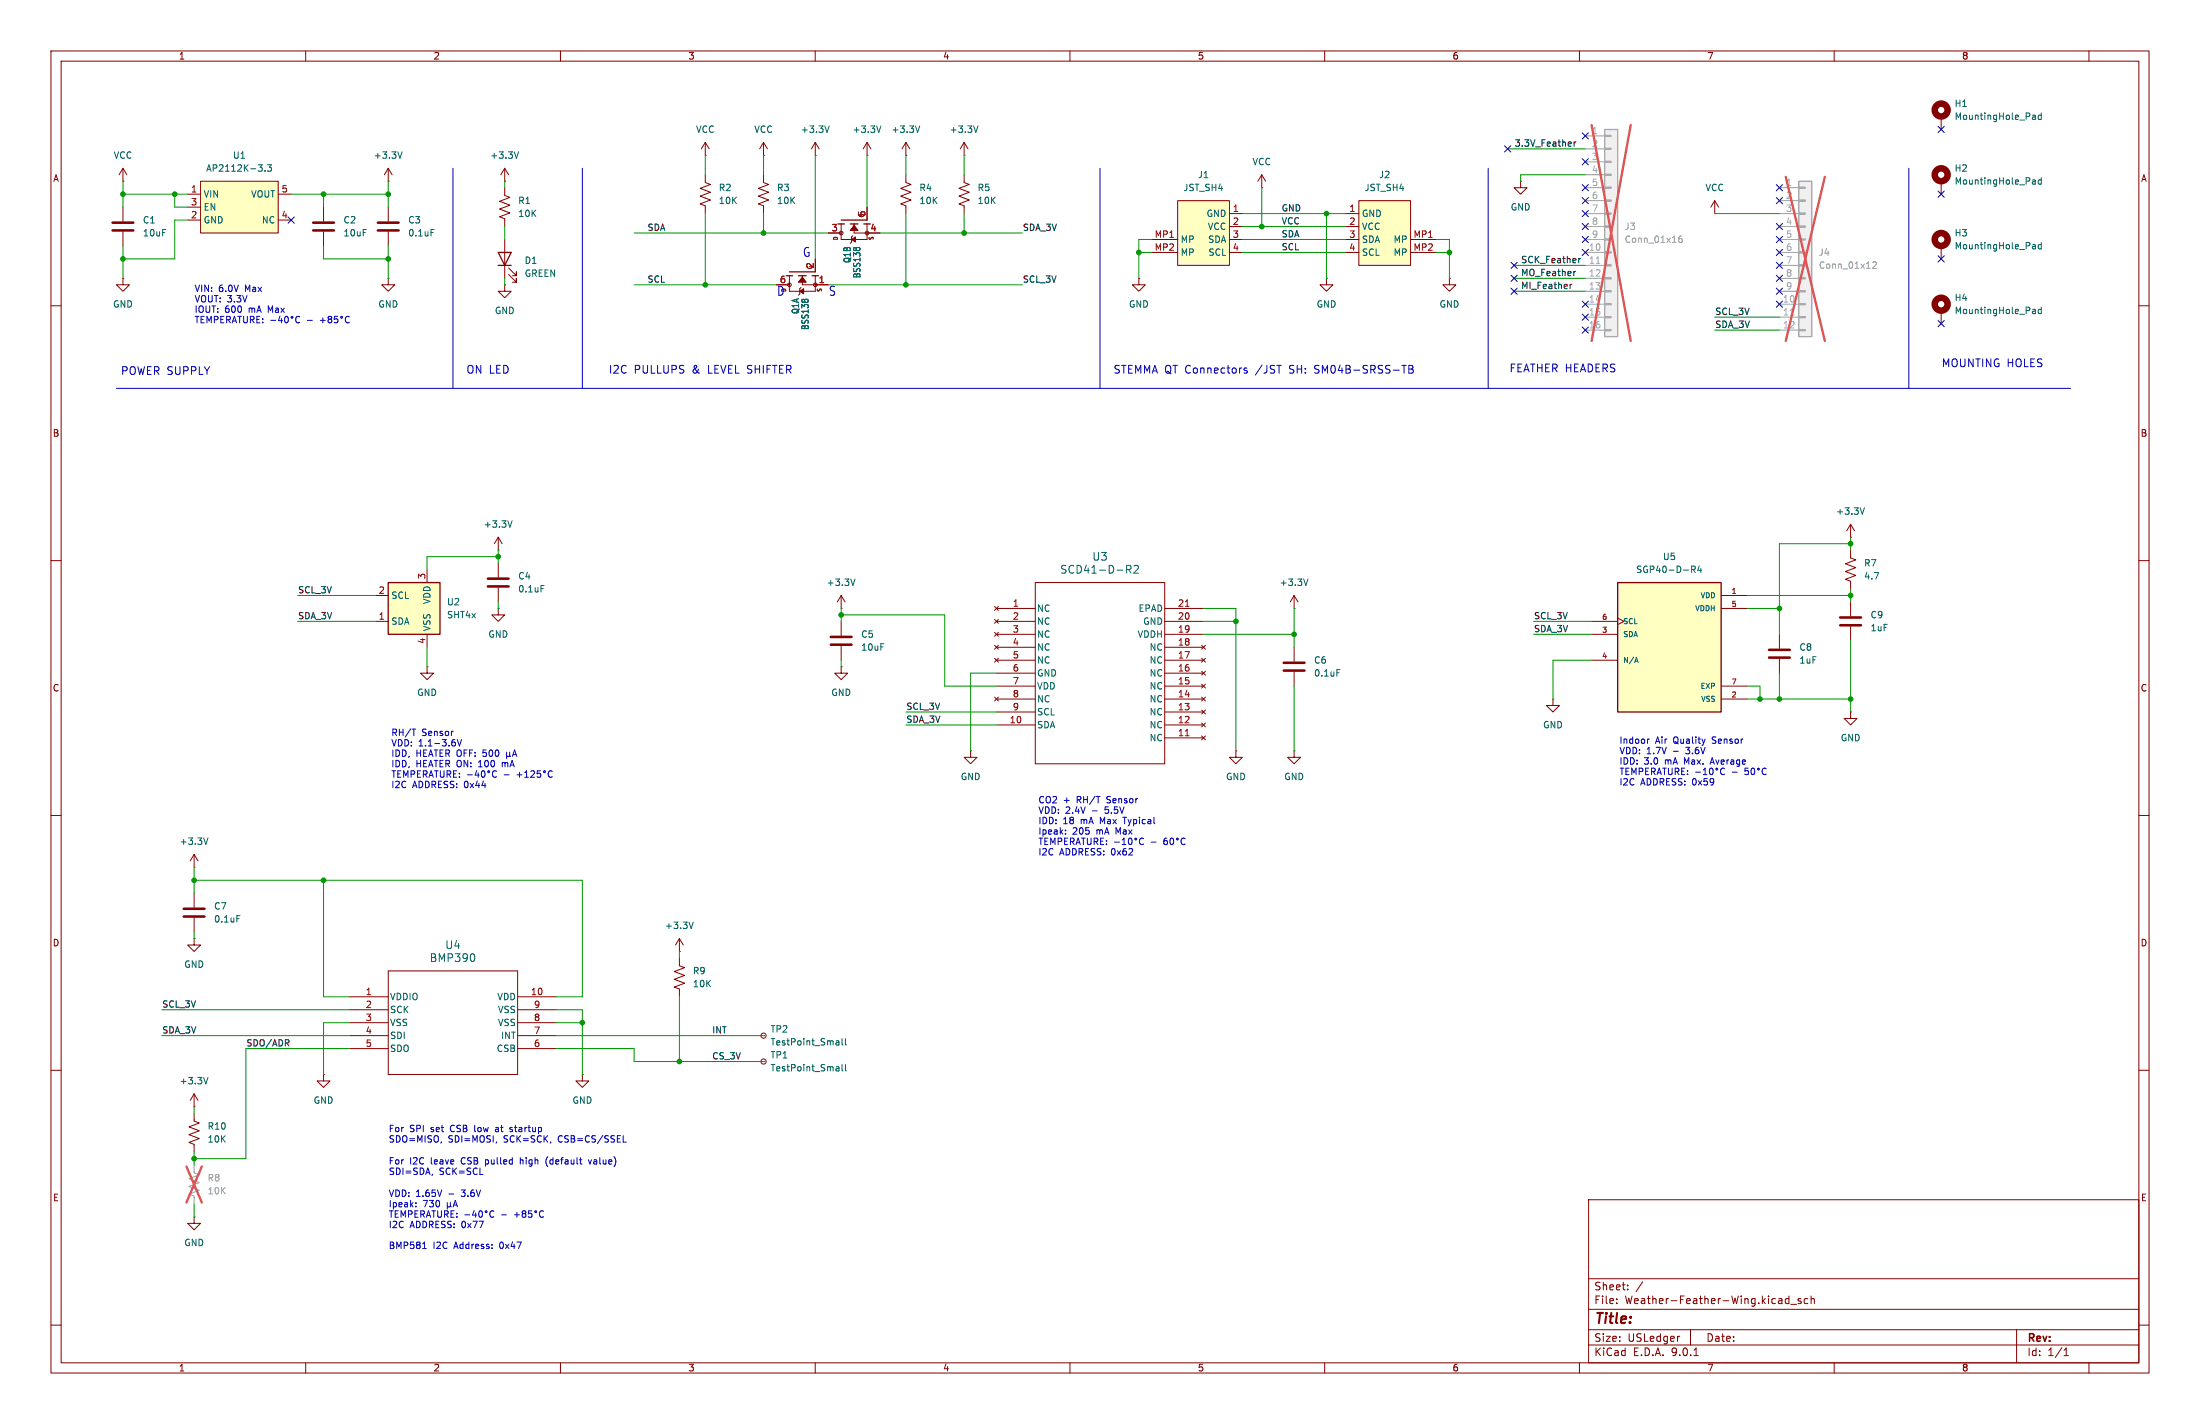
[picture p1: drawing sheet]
<svg xmlns="http://www.w3.org/2000/svg" width="432mm" height="279mm" viewBox="0 0 432 279" stroke-linecap="round" stroke-linejoin="round" font-family="sans-serif">
<g fill="none" stroke="#840000" stroke-width=".2">
<path d="M10 10h411.8v259.4h-411.8zM12 12h407.8v255.4h-407.8zM60 10v2M110 10v2M160 10v2M210 10v2M260 10v2M310 10v2M360 10v2M410 10v2M149.9 30.5h.1M149.9 27.9l-.8 1.3"/>
<path d="M149.9 27.9l.7 1.3M149.9 27.9v2.6M76.2 40.6v2.8M76.2 45.5v2.8M10 60h2M419.8 60h2M10 110h2M419.8 110h2M10 160h2M419.8 160h2M10 210h2M419.8 210h2"/>
<path d="M311.8 235.4h108v32h-108zM10 260h2M311.8 256.9h108M311.8 250.9h108M317.3 255.6v.2M317.3 254.9v.1M319.5 252.9v.2M319.5 252.2v.1M322.4 251.5l-1.3 1.9M350.5 255.7h.6M350.5 254.9h.6M351.1 254.3v1.5"/>
<path d="M351.5 255.9h1.1M353.5 254.9l-.4-.1-.2 .2 .1 .2 .5 .2v.3h-.6M354.8 254.9l-.4-.1-.3 .3 .2 .6h.5M355.5 254.9l.2-.1 .3 .1 .1 .9M355.5 254.3v1.5M419.8 260h2M60 267.4v2M110 267.4v2M160 267.4v2M210 267.4v2M260 267.4v2M310 267.4v2"/>
<path d="M311.8 263.9h108M311.8 260.9h108M329.5 262.2h.2M331.8 260.9v3M332.5 266h.8M360 267.4v2M395.8 260.9v6.5M405.1 266h.9M405.1 264.9l.4-.4v1.5M410 267.4v2"/>
</g>
<path d="M74.2 43.7h4M74.2 45.2h4" fill="none" stroke="#840000" stroke-width=".51"/>
<path d="M84.6 45h.6" fill="none" stroke="#006464" stroke-width=".2"/>
<path d="M39.4 35.6h15.2v10.1h-15.2z" fill="#ffffc2"/>
<g fill="none" stroke="#840000" stroke-width=".2">
<path d="M36.8 38.1h2.6M39.4 35.6h15.2v10.1h-15.2zM54.6 38.1h2.5M76.2 35.6h.1M76.2 33v2.6M76.2 33l-.8 1.3M76.2 33l.8 1.3M177.8 34.3v1.5l1 .4-2 .8 2 .7-2 .8 2 .7-2 .8 1 .4v1.5M189.2 34.3v1.5l1 .4-2 .8 2 .7-2 .8 2 .7-2 .8 1 .4v1.5M36.8 40.6h2.6M36.8 43.2h2.6M54.6 43.2h2.5"/>
<path d="M223.5 54.6v1.3h1.3l-1.3 1.3-1.3-1.3h1.3M223.5 54.6h.1M254 119.4h.1M254 116.8l-.8 1.3M254 116.8l.8 1.3M254 116.8v2.6M363.2 105.4h.1M363.2 102.9v2.5M363.2 118.1v2.8M363.2 102.9l-.7 1.2M363.2 102.9l.8 1.2M83.8 130.8v1.3h1.3l-1.3 1.3-1.3-1.3h1.3"/>
<path d="M83.8 130.8h.1M254 127v2.8M254 131.8v2.8M304.8 137.2v1.2h1.3l-1.3 1.3-1.3-1.3h1.3M304.8 137.2h.1M349.2 124.5v2.8M349.2 129.3v2.8M363.2 139.7v1.3h1.3l-1.3 1.2-1.3-1.2h1.3M363.2 139.7h.1M363.2 122.9v2.8M242.6 147.3v1.3h1.2l-1.2 1.3-1.3-1.3h1.3M242.6 147.3h.1"/>
<path d="M254 147.3v1.3h1.3l-1.3 1.3-1.3-1.3h1.3M254 147.3h.1M38.1 170.2h.1M38.1 167.6l-.8 1.3M38.1 167.6l.8 1.3M38.1 167.6v2.6M68.6 195.6h7.6M68.6 198.1h7.6M76.2 190.5h25.4v20.3h-25.4zM101.6 195.6h7.6M101.6 198.1h7.6M133.3 186.7h.1"/>
<path d="M133.3 188v1.5l1.1 .4-2.1 .7 2.1 .8-2.1 .8 2.1 .7-2.1 .8 1 .4v1.5M133.3 184.2l-.7 1.2M133.3 184.2l.8 1.2M133.3 184.2v2.5M38.1 217.2h.1M38.1 214.6v2.6M38.1 214.6l-.8 1.3M38.1 214.6l.8 1.3M63.5 210.8v1.3h1.3l-1.3 1.3-1.3-1.3h1.3M63.5 210.8h.1M68.6 200.7h7.6M68.6 203.2h7.6"/>
<path d="M68.6 205.7h7.6M101.6 200.7h7.6M101.6 203.2h7.6M101.6 205.7h7.6M114.3 210.8v1.3h1.3l-1.3 1.3-1.3-1.3h1.3M114.3 210.8h.1M149.9 208.3h.1M149.9 203.2h.1"/>
<circle cx="149.9" cy="208.3" r=".51"/>
<circle cx="149.9" cy="203.2" r=".51"/>
</g>
<g fill="none" stroke="#006464" stroke-width=".2">
<path d="M50.7 32.3h.8l-.5 .5M51.4 32.9v.6M52 33.5v.1M52.5 32.3h.8l-.4 .5 .3 .1v.6l-.2 .1-.5-.1M78.9 29.8l-.4 1.3M365.9 99.6l-.4 1.3M256.7 113.6l-.4 1.3M262.4 131.4h.6M40.8 164.4l-.4 1.3M93 187.3l.2 .4-.2 .8M136.1 180.9l-.5 1.3M40.8 211.4l-.4 1.3"/>
<path d="M164.5 204.2l.2 .2v.6M164.5 209.3l.2 .2v.6M164.7 210.1h-.5M164.7 209.6h-.5M164.7 205h-.5M164.7 204.5l-.5 .1M165.3 208.9v1l.2 .2M165.3 203.8v1.1l.2 .1M165.9 208.9v1l.2 .2M165.9 203.8v1.1l.2 .1"/>
</g>
<path d="M252 130h4M252 131.6h4M347.2 127.5h4.1M347.2 129h4.1M361.2 121.2h4.1M361.2 122.7h4.1" fill="none" stroke="#840000" stroke-width=".51"/>
<path d="M76.2 114.3h10.2v10.2h-10.2z" fill="#ffffc2"/>
<path d="M76.2 114.3h10.2v10.2h-10.2z" fill="none" stroke="#840000" stroke-width=".25"/>
<path d="M177.8 30.5h.1M177.8 27.9l-.8 1.3M177.8 27.9l.8 1.3M177.8 27.9v2.6M73.7 116.8h2.5M83.8 111.8v2.5M363.2 108v1.5l1 .4-2 .7 2 .8-2 .7 2 .8-2 .8 1 .3v1.6M73.7 121.9h2.5M83.8 124.5v2.5M165.1 130.8v1.3h1.3l-1.3 1.3-1.3-1.3h1.3M165.1 130.8h.1M38.1 218.4v1.6l1 .3-2 .8 2 .8-2 .7 2 .8-2 .8 1 .3v1.6" fill="none" stroke="#840000" stroke-width=".2"/>
<path d="M180.5 24.7l-.4 1.3" fill="none" stroke="#006464" stroke-width=".2"/>
<path d="M315 25.4h2.5v40.6h-2.5z" fill="#f0f0f0"/>
<path d="M315 25.4h2.5v40.6h-2.5z" fill="none" stroke="#a1a1a1" stroke-width=".25"/>
<g fill="none" stroke="#a1a1a1" stroke-width=".2">
<path d="M311.1 26.7h3.9M311.1 29.2h3.9M311.1 31.8h3.9M311.1 34.3h3.9M311.1 36.8h3.9M311.1 39.4h3.9M315 26.5h1.2v.3h-1.2zM315 29.1h1.2v.2h-1.2zM315 31.6h1.2v.3h-1.2zM315 34.2h1.2v.2h-1.2zM315 36.7h1.2v.3h-1.2zM315 39.2h1.2v.3h-1.2z"/>
<path d="M311.1 41.9h3.9M311.1 44.5h3.9M311.1 47h3.9M311.1 49.5h3.9M311.1 52.1h3.9M311.1 54.6h3.9M311.1 57.2h3.9M311.1 59.7h3.9M315 41.8h1.2v.2h-1.2zM315 44.3h1.2v.3h-1.2zM315 46.9h1.2v.2h-1.2zM315 49.4h1.2v.3h-1.2z"/>
<path d="M315 51.9h1.2v.3h-1.2zM315 54.5h1.2v.2h-1.2zM315 57h1.2v.3h-1.2zM315 59.6h1.2v.2h-1.2zM311.1 62.2h3.9M311.1 64.8h3.9M315 62.1h1.2v.3h-1.2zM315 64.6h1.2v.3h-1.2z"/>
</g>
<path d="M313.3 51.7h.7" fill="none" stroke="#aaa" stroke-width=".2"/>
<path d="M330.1 46.3l-.4 .1-.2 .2v.7l.2 .3 .4-.2 .1-.4-.1-.2h-.4l-.2 .2" fill="none" stroke="#989898" stroke-width=".2"/>
<path d="M312.4 24.5l7.7 42.4M320.1 24.5l-7.7 42.4" fill="none" stroke="#e65255" stroke-width=".46"/>
<g fill="none" stroke="#840000" stroke-width=".2">
<path d="M24.1 35.6h.1M24.1 33v2.6M24.1 33l-.7 1.3M24.1 33l.8 1.3M99.1 35.6h.1M99.1 36.8v1.6l1 .3-2.1 .8 2.1 .8-2.1 .7 2.1 .8-2.1 .7 1.1 .4v1.6M99.1 33v2.6M99.1 33l-.8 1.3M99.1 33l.7 1.3M138.4 34.3v1.5l1 .4-2 .8 2 .7-2 .8 2 .7-2 .8 1 .4v1.5M170.2 30.5h.1M170.2 27.9v2.6"/>
<path d="M170.2 27.9l-.8 1.3M170.2 27.9l.7 1.3M189.2 30.5h.1M189.2 27.9l-.7 1.3M189.2 27.9l.8 1.3M189.2 27.9v2.6M381 22.9v2.5M381 35.6v2.5M24.1 54.6v1.3h1.3l-1.3 1.3-1.2-1.3h1.2M24.1 54.6h.1M24.1 40.6v2.8M24.1 45.5v2.8"/>
<path d="M99.1 55.9v1.3h1.2l-1.2 1.2-1.3-1.2h1.3M99.1 55.9h.1M99.1 47v7.6M99.8 53.8l1.5 1.6v-.8v.8h-.7M99.8 52.6l1.5 1.5v-.8v.8h-.7M162.6 45.7h2.5M165.1 43.9v3.1h5.1v-1.3M167.4 46.2l-.3 .3v1l-.2 .3M167.6 43.9v1.8h5.1M170.2 40.6v2.6M381 48.3v2.5M381 61v2.5"/>
<path d="M97.8 108h.1M97.8 119.4v1.3h1.3l-1.3 1.2-1.3-1.2h1.3M97.8 119.4h.1M97.8 105.4l-.8 1.3M97.8 105.4l.8 1.3M97.8 105.4v2.6M97.8 110.5v2.8M97.8 115.3v2.8M165.1 119.4h.1M165.1 116.8l-.8 1.3M165.1 116.8l.8 1.3M165.1 116.8v2.6"/>
<path d="M165.1 121.9v2.8M165.1 126.7v2.8M190.5 147.3v1.3h1.3l-1.3 1.3-1.3-1.3h1.3M190.5 147.3h.1M38.1 175.3v2.8M38.1 184.2v1.2h1.3l-1.3 1.3-1.3-1.3h1.3M38.1 184.2h.1M38.1 180.1v2.8"/>
<circle cx="165.1" cy="45.7" r=".36"/>
<circle cx="170.2" cy="45.7" r=".36"/>
</g>
<g fill="none" stroke="#006464" stroke-width=".2">
<path d="M101.8 29.8l-.4 1.3M172.9 24.7l-.4 1.3M192 24.7l-.5 1.3M399.1 22.6l.4 .2v.6M399.1 35.3l.4 .2v.6M399.5 23.4h-.4M399.5 22.9l-.4 .1M399.5 36.1h-.4M399.5 35.6l-.4 .1M400.6 22.7l-.3-.1-.3 .2 .2 .6h.4M400.6 22.2v1.2M400.6 34.9v1.2"/>
<path d="M400.6 35.4l-.3-.1-.3 .2 .2 .6h.4M167.8 48.6l.2 .1M168.1 48.7l.2-.1 .4 .1M399.1 48l.4 .2v.6M399.5 48.8h-.4M399.5 48.3l-.4 .1M400.6 47.6v1.2M400.6 48.1l-.3-.1-.3 .2 .2 .6h.4M399.1 60.7l.4 .2v.6M399.5 61.5h-.4M399.5 61l-.4 .1M400.6 60.3v1.2"/>
<path d="M400.6 60.8l-.3-.1-.3 .2 .2 .6h.4M100.5 102.2l-.4 1.2M106.2 114.9h.6M167.8 113.6l-.4 1.3M46.5 179.6h.6"/>
</g>
<path d="M22.1 43.7h4.1M22.1 45.2h4.1M95.8 113.5h4M95.8 115.1h4M163.1 125h4M163.1 126.5h4M36.1 178.3h4M36.1 179.8h4" fill="none" stroke="#840000" stroke-width=".51"/>
<path d="M97.8 49.5h2.5l-1.2 2.6zM97.8 52.1h2.5M164.5 43.9h1.2M165.1 43.2h5.1M166.9 43.9h1.5M169.5 43.9h.7" fill="none" stroke="#840000" stroke-width=".25"/>
<g fill="#840000" stroke="#840000" stroke-width=".2">
<path d="M167.6 44.2l.8 1h-1.5z"/>
<path d="M167.1 47l.8-.5v1z"/>
</g>
<g fill="none" stroke="#840000" stroke-width="1.3">
<circle cx="381" cy="34.3" r="1.27"/>
<circle cx="381" cy="21.6" r="1.27"/>
<circle cx="381" cy="59.7" r="1.27"/>
<circle cx="381" cy="47" r="1.27"/>
</g>
<path d="M317.5 114.3h20.3v25.4h-20.3z" fill="#ffffc2"/>
<path d="M154.3 54.1h1.3M154.9 53.3h5.1M156.7 54.1h1.5M159.4 54.1h1.3M317.5 114.3h20.3v25.4h-20.3z" fill="none" stroke="#840000" stroke-width=".25"/>
<g fill="none" stroke="#840000" stroke-width=".2">
<path d="M138.4 30.5h.1M138.4 27.9l-.7 1.3M138.4 27.9l.8 1.3M138.4 27.9v2.6M149.9 34.3v1.5l1 .4-2.1 .8 2.1 .7-2.1 .8 2.1 .7-2.1 .8 1.1 .4v1.5M160 30.5h.1M160 27.9v2.6M160 27.9l-.7 1.3M160 27.9l.8 1.3M298.4 35.6v1.2h1.3l-1.3 1.3-1.2-1.3h1.2M298.4 35.6h.1M63.5 40.6v2.8"/>
<path d="M63.5 45.5v2.8M76.2 54.6v1.3h1.3l-1.3 1.3-1.3-1.3h1.3M76.2 54.6h.1M152.4 55.9h2.5M154.9 54.1v3.1h5.1v-3.1M157.2 56.4l-.2 .2v1.1l-.3 .2M157.5 54.1v1.8h5.1M160 50.8v2.5M337.8 116.8h5.1M337.8 119.4h5.1M312.4 121.9h5.1M312.4 124.5h5.1"/>
<path d="M312.4 129.5h5.1M317.5 121.3l1.3 .6-1.3 .7M337.8 134.6h5.1M337.8 137.2h5.1M38.1 238.8v1.2h1.3l-1.3 1.3-1.3-1.3h1.3M38.1 238.8h.1"/>
<circle cx="154.9" cy="55.9" r=".36"/>
<circle cx="160" cy="55.9" r=".36"/>
</g>
<path d="M162.7 24.7l-.4 1.3M157.7 58.7l.1 .1M158 58.8l.2-.1 .4 .1M332 111.7h.6l.1-.5-.7-.1v1.2M332.3 111.7l.4 .6M333.5 111l-.3 .9h.8M333.8 111.5v.8M320.9 129.7h.5M321.2 129l.3 1" fill="none" stroke="#006464" stroke-width=".2"/>
<g fill="#840000" stroke="#840000" stroke-width=".2">
<path d="M157.5 54.4l.7 1h-1.5z"/>
<path d="M157 57.2l.7-.6v1.1z"/>
</g>
<path d="M61.5 43.7h4M61.5 45.2h4" fill="none" stroke="#840000" stroke-width=".51"/>
<path d="M38.1 228.6v1.5l1 .4-2 .8 2 .7-2 .8 2 .8-2 .7 1 .4v1.5" fill="none" stroke="#a1a1a1" stroke-width=".2"/>
<path d="M36.6 228.9l3 7M39.6 228.9l-3 7" fill="none" stroke="#e65255" stroke-width=".46"/>
<path d="M353.1 35.6h2.5v30.4h-2.5z" fill="#f0f0f0"/>
<path d="M353.1 35.6h2.5v30.4h-2.5z" fill="none" stroke="#a1a1a1" stroke-width=".25"/>
<g fill="none" stroke="#a1a1a1" stroke-width=".2">
<path d="M349.2 36.8h3.9M349.2 39.4h3.9M353.1 36.7h1.2v.3h-1.2zM353.1 39.2h1.2v.3h-1.2zM349.2 41.9h3.9M349.2 44.5h3.9M349.2 47h3.9M349.2 49.5h3.9M349.2 52.1h3.9M349.2 54.6h3.9M349.2 57.2h3.9M349.2 59.7h3.9"/>
<path d="M353.1 41.8h1.2v.2h-1.2zM353.1 44.3h1.2v.3h-1.2zM353.1 46.9h1.2v.2h-1.2zM353.1 49.4h1.2v.3h-1.2zM353.1 51.9h1.2v.3h-1.2zM353.1 54.5h1.2v.2h-1.2zM353.1 57h1.2v.3h-1.2zM353.1 59.6h1.2v.2h-1.2zM349.2 62.2h3.9M349.2 64.8h3.9M353.1 62.1h1.2v.3h-1.2zM353.1 64.6h1.2v.3h-1.2z"/>
</g>
<path d="M351.4 61.8h.7" fill="none" stroke="#aaa" stroke-width=".2"/>
<path d="M367.6 51.5l.4-.1 .3 .3-.8 .9h.8" fill="none" stroke="#989898" stroke-width=".2"/>
<path d="M350.5 34.7l7.7 32.2M358.2 34.7l-7.7 32.2" fill="none" stroke="#e65255" stroke-width=".46"/>
<g fill="none" stroke="#840000" stroke-width=".2">
<path d="M336.5 39.4l-.7 1.2M336.5 39.4l.8 1.2M336.5 39.4v2.5M260.3 54.6v1.3h1.3l-1.3 1.3-1.2-1.3h1.2M260.3 54.6h.1M284.5 54.6v1.3h1.2l-1.2 1.3-1.3-1.3h1.3M284.5 54.6h.1M336.5 41.9h.1M195.2 119l.8 .8M195.6 119.4h7.6M196 119l-.8 .8M203.2 114.3h25.4v35.6h-25.4z"/>
<path d="M228.6 119.4h7.6M195.2 121.5l.8 .8M195.2 124.1l.8 .7M195.2 126.6l.8 .8M195.2 129.2l.8 .7M195.2 136.8l.8 .7M195.6 121.9h7.6M195.6 124.5h7.6M195.6 127h7.6M195.6 129.5h7.6M195.6 132.1h7.6M195.6 134.6h7.6"/>
<path d="M195.6 137.2h7.6M195.6 139.7h7.6M196 121.5l-.8 .8M196 124.1l-.8 .7M196 126.6l-.8 .8M196 129.2l-.8 .7M196 136.8l-.8 .7M228.6 121.9h7.6M228.6 124.5h7.6M228.6 127h7.6M228.6 129.5h7.6M228.6 132.1h7.6"/>
<path d="M228.6 134.6h7.6M228.6 137.2h7.6M228.6 139.7h7.6M235.8 126.6l.8 .8M235.8 129.2l.8 .7M235.8 131.7l.8 .8M235.8 134.2l.8 .8M235.8 136.8l.8 .7M235.8 139.3l.8 .8M236.6 126.6l-.8 .8M236.6 129.2l-.8 .7M236.6 131.7l-.8 .8"/>
<path d="M236.6 134.2l-.8 .8M236.6 136.8l-.8 .7M236.6 139.3l-.8 .8M195.6 142.2h7.6M228.6 142.2h7.6M228.6 144.8h7.6M235.8 141.9l.8 .7M235.8 144.4l.8 .8M236.6 141.9l-.8 .7M236.6 144.4l-.8 .8"/>
</g>
<path d="M232.7 119h.7M232.7 144.4h.7" fill="none" stroke="#a90000" stroke-width=".2"/>
<path d="M221.1 111.7h.8l.1-.3-.1-.3-.2-.2h-.6v1.6M221.5 111.7l.5 .8M222.6 111.1l.6-.2 .2 .2v.3l-.9 1.1h.9" fill="none" stroke="#006464" stroke-width=".2"/>
<path d="M266.7 39.4h10.2v12.7h-10.2z" fill="#ffffc2"/>
<path d="M247.6 36.8h.1M247.6 34.3l-.7 1.3M247.6 34.3l.8 1.3M247.6 34.3v2.5M266.7 39.4h10.2v12.7h-10.2zM264.2 41.9h2.5M264.2 44.5h2.5M264.2 47h2.5M264.2 49.5h2.5M276.9 47h5M276.9 49.5h5" fill="none" stroke="#840000" stroke-width=".2"/>
<path d="M231.1 39.4h10.2v12.7h-10.2z" fill="#ffffc2"/>
<g fill="none" stroke="#840000" stroke-width=".2">
<path d="M231.1 39.4h10.2v12.7h-10.2zM152.4 55.9h2.5M160 50.8v2.5M160 55.9h2.6M162.6 45.7h2.5M170.2 40.6v2.6M170.2 45.7h2.5M226.1 47h5M226.1 49.5h5M241.3 41.9h2.5M241.3 44.5h2.5M241.3 47h2.5"/>
<path d="M241.3 49.5h2.5"/>
</g>
<path d="M309 27.9v.8M309.3 27.9l-.3 .2M308.2 55.8v.8M308.5 55.8l-.3 .2M309.3 53.3l-.3 .1M309.9 50.7v.9M310.2 50.7l-.3 .3M56.3 204.6l.4 .6M56.7 204.1v.4" fill="none" stroke="#0f0f0f" stroke-width=".2"/>
<g fill="none" stroke="#0000c2" stroke-width=".2">
<path d="M88.9 33v43.2M114.3 33v43.2M215.9 33v43.2M292.1 33v43.2M374.6 33v43.2M22.9 76.2h383.5M38.7 62.1v1.2M39.5 62.7h.4M39.5 62.1v1.2h.6M40.6 63.3v-1.2l.4 .9 .5-.9v1.2M42.1 62.1v1.2M42.8 62.3l-.1 .4h-.6"/>
<path d="M43.3 62.7h.5M43.9 62.1h-.6v1.2h.6M44.5 62.1v1.2M44.8 62.7l.4 .6M45.2 62.3l-.1 .4h-.6M45.6 63.3l.4-1.2 .4 1.2M45.7 63h.6M47 62.1v1.2M47.8 62.1v1l.3 .2h.3l.1-.2v-1M49.1 62.1v1.2M49.4 62.7l.5 .6M49.9 62.3l-.1 .4h-.7"/>
<path d="M50.4 62.7h.4M50.4 62.1v1.2h.6M51.6 63.2v.1M51.6 62.6v.1M53.1 62.9h1M55 62l-.4 .9h.8M55.3 62.5v.8M55.9 62.3v.6l.3 .4 .3-.2v-.8M58.8 62.2a.6 .6 0 0 0-.8 .4 .6 .6 0 0 0 .6 .7l.2-.1M62.9 62.9h.9M63.4 62.4v.9M64.6 62.6l-.2 .3v.3l.2 .1h.4l.1-.2v-.2l-.2-.3"/>
<path d="M64.6 62.6l-.2-.2 .2-.3h.3l.2 .2-.2 .3M64.6 62.6h.3M66.3 62.1h-.6l-.1 .6 .2-.1h.4l.1 .2v.4l-.2 .1-.5-.1M68.6 62.2a.6 .6 0 0 0-.9 .4 .6 .6 0 0 0 .6 .7l.3-.1M244.7 72.3l-.3-.1-.2 .2v.2l.5 .2v.3h-.5M275.1 71.7h.9M276.5 71.7h.5l.3 .1v.3l-.3 .3a.41 .41 0 0 1 .4 .4 .41 .41 0 0 1-.3 .4h-.6zM276.5 72.4h.5M77.3 151.2v1.3M78.1 151.8h.4M78.1 151.2v1.3h.6M79.2 152.5v-1.3l.5 .9 .4-.9v1.3"/>
<path d="M80.9 143.1h.7M81.2 151.2h-.5v1.3M81.4 151.5l-.1 .3-.6 .1M81.9 151.8h.5M81.9 151.2v1.3h.7M83.1 151.2v1.3M83.4 151.9l.4 .6M83.8 151.5l-.1 .3-.6 .1M84.2 152.5l.4-1.3 .4 1.3M84.3 152.1h.6M85.6 151.2v1.3M86.4 151.2v1.1l.3 .2 .3-.1 .1-.1v-1.1"/>
<path d="M87.8 151.2v1.3M88.1 151.9l.4 .6M88.5 151.5l-.1 .3-.6 .1M89 151.8h.4M89 151.2v1.3h.6M89.3 145.7v.6M89.8 145.1l.4 1.3 .4-1.3M90.2 152.4v.1M90.2 151.7v.1M91.7 152h1M93.6 151.2l-.3 .9h.7M93.9 151.7v.8"/>
<path d="M94.5 151.5v.5l.3 .5 .3-.2v-.8M95.7 151.4l.2 .2 .2-.2M96.8 151.4a.59 .59 0 0 0-.1 .8 .59 .59 0 0 0 .7 .2M99.4 147.6v1.2M99.4 148.2l.2 .2 .4-.2M100 147.6v.6M100 148.2l.2 .2M100.6 148.4l.4-1.3 .4 1.3M100.7 148.1h.6M101.5 152h.9M102 151.5v1M103 152.5h.7"/>
<path d="M103 151.6l.4-.4v1.3M104.2 151.4l.5-.2 .2 .4-.8 .9h.8M106.1 151.2h-.6l-.1 .6 .2-.1 .4 .1 .1 .2v.4l-.2 .1-.5-.1M108.4 151.4a.6 .6 0 0 0-.9 .4 .6 .6 0 0 0 .6 .7l.3-.1M318.3 150.7v1.3M319.1 151.3h.4M319.1 150.7v1.3h.6M320.3 152v-1.3l.4 .9 .4-.9v1.3M322.2 150.7h-.5v1.3M322.5 151l-.2 .3-.6 .1M323 151.3h.4M323 150.7v1.3h.6"/>
<path d="M323.7 145l-.3 .2M324.1 150.7v1.3M324.4 151.4l.5 .6M324.9 151l-.2 .3-.6 .1M325.2 152l.5-1.3 .4 1.3M325.4 151.6h.6M326.3 150.7h.7M326.7 150.7v1.3M327.5 150.7v1l.2 .3 .4-.1 .1-.2v-1M328.8 150.7v1.3M329.1 151.4l.4 .6M329.5 151l-.1 .3-.6 .1"/>
<path d="M330.1 151.3h.4M330.7 150.7h-.6v1.3h.6M331.2 151.9v.1M331.2 151.2v.1M332.8 151.5h1M334.3 152h.7M334.5 150.9l-.2 .2M334.7 150.7v1.3M335.6 150.8a.69 .69 0 0 0 .3 1.2l.3-.3v-.5M337.7 151.3a.51 .51 0 0 0 .1 .6 .51 .51 0 0 0 .7 0M343.1 151.3l.1 .4-.1 .2-.5 .1-.1-.1M343.9 150.8l.1-.1a.68 .68 0 0 1 .4 .7 .68 .68 0 0 1-.4 .6 .84 .84 0 0 1-.1-1.2z"/>
<path d="M346.6 150.8a.6 .6 0 0 0-.8 .5 .6 .6 0 0 0 .6 .7l.2-.1M204.3 164.4v1.3M205.1 164.4v1.3h.6M206.2 165.7v-1.3l.5 1 .4-1v1.3M207.7 164.4v1.3M208.3 165l-.6 .1M208.9 165h.5M209.1 163.5v.2M209.1 162.9v.1M209.6 164.4h-.7v1.3h.7M210.1 164.4v1.3M210.4 165.1l.4 .6"/>
<path d="M210.8 164.7l-.1 .3-.6 .1M211.2 165.7l.4-1.3 .4 1.3M211.3 165.4h.6M212.6 164.4v1.3M213.4 164.4v1.1l.3 .2h.3l.1-.2v-1.1M215.1 165.1l.4 .6M215.2 164.4h-.4v1.3M215.5 164.7l-.1 .3-.6 .1M216 164.4v1.3h.6M216 165h.4M217.2 165.6v.1M217.2 164.9v.1"/>
<path d="M218.7 165.2h1M220.3 165.7h.7M220.5 164.6l-.2 .2M220.6 164.4v1.3M221.5 164.7v.5l.3 .5 .3-.2v-.8M222.7 164.6l.2 .2 .2-.2M224.4 164.6a.6 .6 0 0 0-.8 .4 .6 .6 0 0 0 .6 .7l.2-.1M229 164.4l-.3 .1-.2 .2-.1 .8 .3 .2 .4-.1v-.4l-.1-.2-.3-.1-.3 .3M229.8 164.5l.1-.1a.68 .68 0 0 1 .5 .7 .68 .68 0 0 1-.5 .6 .84 .84 0 0 1-.1-1.2zM232.6 164.6a.6 .6 0 0 0-.8 .4 .6 .6 0 0 0 .6 .7l.2-.1M76.8 237.6v1.2M77.6 237.6v1.2h.6"/>
<path d="M78.7 238.8v-1.2l.4 .9 .5-.9v1.2M80.2 237.6v1.2M80.8 238.2h-.6M81.4 238.2h.5M81.6 236.7v.1M81.6 236v.1M82 237.6h-.6v1.2h.6M82.6 237.6v1.2M82.9 238.2l.4 .6M83.3 237.8l-.1 .4h-.6M83.7 238.8l.4-1.2 .4 1.2M83.8 238.5h.6"/>
<path d="M84.9 230.4l-.1 .2M85.1 237.6v1.2M85.9 237.6v1l.3 .2h.3l.1-.2v-1M86.6 224l-.1 .3M87.2 238.2h.7v-.5l-.7-.1v1.2M87.5 238.2l.5 .6M87.8 236v1.2M87.8 236.6l.2 .2 .4-.2M88.4 236.6l.2 .2M88.4 236v.6M88.5 238.2h.4M88.9 236.8l.5-1.3 .4 1.3"/>
<path d="M89.1 236.4h.6M89.1 237.6h-.6v1.2h.6M89.7 238.7v.1M89.7 238.1v.1M91.2 238.4h1M93.1 237.5l-.4 .9h.8M93.4 238v.8M94.1 237.6h.2a.68 .68 0 0 1 .4 .6 .68 .68 0 0 1-.4 .6 .84 .84 0 0 1-.2-1.2zM96.9 237.7a.6 .6 0 0 0-.8 .4 .6 .6 0 0 0 .6 .7l.2-.1M97.4 221.2l-.1 .1M97.4 221.6l-.2 .2 .2 .3M97.5 224l-.1 .2"/>
<path d="M100.1 222l.3 .1M100.4 221.2l-.3 .2v.2h.3M101 238.4h.9M101.5 237.9v.9M102.1 227.1v1.3M102.3 227.6l-.2 .1M102.7 238.1l-.2 .3v.3l.2 .1h.4l.1-.2v-.2l-.2-.3M102.7 238.1l-.2-.2 .2-.3h.3l.2 .2-.2 .3M102.7 238.1h.3M104.4 237.6h-.6l-.1 .6 .2-.1h.4l.1 .2v.4l-.2 .1-.5-.1M106.7 237.7a.6 .6 0 0 0-.9 .4 .6 .6 0 0 0 .6 .7l.3-.1M107.5 227a1.46 1.46 0 0 0 0 1.9"/>
<path d="M115.5 227.6l.3 .8 .3-.8M122.3 224.1h.6M83 245h.7M83.2 243.9l.1-.2v1.3"/>
<circle cx="57.3" cy="62.3" r=".18"/>
<circle cx="67" cy="62.2" r=".18"/>
<circle cx="106.9" cy="151.4" r=".18"/>
<circle cx="345.1" cy="150.9" r=".18"/>
<circle cx="231.1" cy="164.6" r=".18"/>
<circle cx="95.4" cy="237.7" r=".18"/>
<circle cx="105.1" cy="237.7" r=".18"/>
</g>
<g fill="none" stroke="#009600" stroke-width=".2">
<path d="M24.1 38.1h12.7M24.1 35.6v5M34.3 38.1v2.5h2.5M57.1 38.1h19.1M63.5 38.1v2.5M76.2 35.6v5M99.1 35.6v1.2M138.4 30.5v3.8M149.9 30.5v3.8M160 30.5v20.3M170.2 30.5v10.1M177.8 30.5v3.8"/>
<path d="M189.2 30.5v3.8M247.6 36.8v7.7M295.9 29.2h15.2M311.1 34.3h-12.7v1.3M24.1 48.3v6.3M36.8 43.2h-2.5v7.6h-10.2M63.5 48.3v2.5h12.7M76.2 48.3v6.3M99.1 44.5v2.5M99.1 54.6v1.3M124.5 45.7h38.1M124.5 55.9h27.9"/>
<path d="M138.4 41.9v14M149.9 41.9v3.8M162.6 55.9h38.1M172.7 45.7h28M177.8 41.9v14M189.2 41.9v3.8M223.5 49.5h2.6M226.1 47h-2.6v7.6M243.8 47h20.4M243.8 41.9h20.4M243.8 49.5h20.4M243.8 44.5h20.4"/>
<path d="M260.3 41.9v12.7M281.9 47h2.6v7.6M281.9 49.5h2.6M297.2 57.2h13.9M297.2 54.6h13.9M297.2 52.1h13.9M336.5 41.9h12.7M336.5 64.8h12.7M336.5 62.2h12.7M58.4 116.8h15.3M97.8 109.2h-14v2.6M97.8 108v2.5"/>
<path d="M97.8 118.1v1.3M165.1 119.4v2.5M236.2 119.4h6.4v27.9M254 119.4v7.6M342.9 116.8h20.3M342.9 119.4h6.3M363.2 105.4v2.6M363.2 115.6v2.5M363.2 106.7h-14v17.8M58.4 121.9h15.3M83.8 127v3.8M165.1 129.5v1.3"/>
<path d="M165.1 120.7h20.3v13.9h10.2M177.8 139.7h17.8M195.6 132.1h-5.1v15.2M236.2 121.9h6.4M236.2 124.5h17.8M254 134.6v12.7M301 121.9h11.4M301 124.5h11.4M312.4 129.5h-7.6v7.7M342.9 134.6h2.5v2.6M342.9 137.2h20.3M349.2 132.1v5.1"/>
<path d="M363.2 125.7v14M177.8 142.2h17.8M38.1 170.2v5.1M38.1 172.7h76.2v22.9h-5.1M63.5 172.7v22.9h5.1M31.7 198.1h36.9M38.1 182.9v1.3M109.2 198.1h5.1v12.7M133.3 186.7v1.3M133.3 195.6v12.7M31.7 203.2h36.9M38.1 217.2v1.2"/>
<path d="M68.6 205.7h-20.3v21.6h-10.2M68.6 200.7h-5.1v10.1M109.2 205.7h15.3v2.6h25.4M109.2 200.7h5.1M109.2 203.2h40.7M38.1 226.1v2.5M38.1 236.2v2.6"/>
</g>
<g fill="none" stroke="#000084" stroke-width=".2">
<path d="M295.3 28.6l1.2 1.2M296.5 28.6l-1.2 1.2M310.5 36.2l1.3 1.2M310.5 31.1l1.3 1.3M310.5 26.1l1.3 1.2M310.5 38.8l1.3 1.2M311.8 36.2l-1.3 1.2M311.8 31.1l-1.3 1.3M311.8 26.1l-1.3 1.2M311.8 38.8l-1.3 1.2M348.6 38.8l1.3 1.2M348.6 36.2l1.3 1.2"/>
<path d="M349.9 38.8l-1.3 1.2M349.9 36.2l-1.3 1.2M380.4 24.8l1.2 1.2M380.4 37.5l1.2 1.2M381.6 24.8l-1.2 1.2M381.6 37.5l-1.2 1.2M56.5 42.6l1.3 1.2M57.8 42.6l-1.3 1.2M296.6 56.5l1.2 1.3M296.6 54l1.2 1.2M296.6 51.5l1.2 1.2M297.8 56.5l-1.2 1.3"/>
<path d="M297.8 54l-1.2 1.2M297.8 51.5l-1.2 1.2M310.5 43.8l1.3 1.3M310.5 59.1l1.3 1.2M310.5 48.9l1.3 1.2M310.5 46.4l1.3 1.2M310.5 41.3l1.3 1.2M311.8 43.8l-1.3 1.3M311.8 59.1l-1.3 1.2M311.8 48.9l-1.3 1.2M311.8 46.4l-1.3 1.2M311.8 41.3l-1.3 1.2"/>
<path d="M348.6 43.8l1.3 1.3M348.6 46.4l1.3 1.2M348.6 51.5l1.3 1.2M348.6 54l1.3 1.2M348.6 48.9l1.3 1.2M348.6 56.5l1.3 1.3M348.6 59.1l1.3 1.2M349.9 43.8l-1.3 1.3M349.9 46.4l-1.3 1.2M349.9 51.5l-1.3 1.2M349.9 54l-1.3 1.2M349.9 48.9l-1.3 1.2"/>
<path d="M349.9 56.5l-1.3 1.3M349.9 59.1l-1.3 1.2M380.4 50.2l1.2 1.2M381.6 50.2l-1.2 1.2M310.5 61.6l1.3 1.2M310.5 64.2l1.3 1.2M311.8 61.6l-1.3 1.2M311.8 64.2l-1.3 1.2M380.4 62.9l1.2 1.2M381.6 62.9l-1.2 1.2"/>
</g>
<path d="M157.7 58.7l.1 .1M158 58.8l.2-.1 .4 .1M167.8 48.6l.2 .1M168.1 48.7l.2-.1 .4 .1" fill="none" stroke="#006464" stroke-width=".2"/>
<g fill="#009600" stroke="#009600" stroke-width=".2">
<circle cx="114.3" cy="200.7" r=".46"/>
<circle cx="133.3" cy="208.3" r=".46"/>
<circle cx="97.8" cy="109.2" r=".46"/>
<circle cx="138.4" cy="55.9" r=".46"/>
<circle cx="149.9" cy="45.7" r=".46"/>
<circle cx="24.1" cy="50.8" r=".46"/>
<circle cx="63.5" cy="38.1" r=".46"/>
<circle cx="76.2" cy="50.8" r=".46"/>
<circle cx="34.3" cy="38.1" r=".46"/>
<circle cx="76.2" cy="38.1" r=".46"/>
<circle cx="24.1" cy="38.1" r=".46"/>
<circle cx="223.5" cy="49.5" r=".46"/>
<circle cx="177.8" cy="55.9" r=".46"/>
<circle cx="189.2" cy="45.7" r=".46"/>
<circle cx="63.5" cy="172.7" r=".46"/>
<circle cx="38.1" cy="172.7" r=".46"/>
<circle cx="38.1" cy="227.3" r=".46"/>
<circle cx="165.1" cy="120.7" r=".46"/>
<circle cx="242.6" cy="121.9" r=".46"/>
<circle cx="260.3" cy="41.9" r=".46"/>
<circle cx="284.5" cy="49.5" r=".46"/>
<circle cx="247.6" cy="44.5" r=".46"/>
<circle cx="345.4" cy="137.2" r=".46"/>
<circle cx="349.2" cy="137.2" r=".46"/>
<circle cx="363.2" cy="137.2" r=".46"/>
<circle cx="349.2" cy="119.4" r=".46"/>
<circle cx="254" cy="124.5" r=".46"/>
<circle cx="363.2" cy="106.7" r=".46"/>
<circle cx="363.2" cy="116.8" r=".46"/>
</g>
<text font-size="2.8" fill="#840000" x="312.8" y="260.3">Title:</text>
<g font-size="2.5" fill="#0000c2">
<text x="157.5" y="50.6">G</text>
<text x="152.4" y="58.2">D</text>
<text x="162.6" y="58.2">S</text>
</g>
<g font-size="2.1" fill="#0000c2">
<text x="23.6" y="73.7">POWER SUPPLY</text>
<text x="91.4" y="73.4">ON LED</text>
<text x="119.4" y="73.4">I2C</text>
<text x="124.4" y="73.4">PULLUPS</text>
<text x="135.9" y="73.4">&amp;</text>
<text x="139.1" y="73.4">LEVEL SHIFTER</text>
<text x="218.4" y="73.4">STEMMA QT Connectors</text>
<text x="246.6" y="73.4">/JST</text>
<text x="253.3" y="73.4">SH:</text>
<text x="258.4" y="73.4">SM04B-SRSS-TB</text>
<text x="296.2" y="73.2">FEATHER HEADERS</text>
<text x="381" y="72.1">MOUNTING HOLES</text>
</g>
<g font-size="2.1" fill="#006464">
<text x="208" y="112.8">SCD41-D-R2</text>
<text x="214.3" y="110.2">U3</text>
<text x="84.3" y="189">BMP390</text>
<text x="87.3" y="186.4">U4</text>
</g>
<g font-size="2.1" fill="#840000">
<text x="312.8" y="256.1">File:</text>
<text x="312.8" y="253.4">Sheet:</text>
<text x="318.9" y="256.1">Weather-Feather-Wing.kicad_sch</text>
<text x="312.8" y="263.5">Size:</text>
<text x="319.5" y="263.5">USLedger</text>
<text x="334.8" y="263.5">Date:</text>
<text x="397.8" y="263.7">Rev:</text>
<text x="312.8" y="266.3">KiCad</text>
<text x="320.5" y="266.3">E.D.A.</text>
<text x="328.1" y="266.3">9.0.1</text>
<text x="397.8" y="266.3">Id:</text>
<text x="401.9" y="266.3">1/1</text>
</g>
<g font-size="1.8" fill="#840000">
<text x="35" y="11.9">1</text>
<text x="85" y="11.9">2</text>
<text x="135" y="11.9">3</text>
<text x="185" y="11.9">4</text>
<text x="235" y="11.9">5</text>
<text x="285" y="11.9">6</text>
<text x="335" y="11.9">7</text>
<text x="385" y="11.9">8</text>
<text x="10.3" y="35.9">A</text>
<text x="420.1" y="35.9">A</text>
<text x="10.3" y="85.9">B</text>
<text x="420.1" y="85.9">B</text>
<text x="10.3" y="135.9">C</text>
<text x="420.1" y="135.9">C</text>
<text x="10.3" y="185.9">D</text>
<text x="420.1" y="185.9">D</text>
<text x="10.3" y="235.9">E</text>
<text x="420.1" y="235.9">E</text>
<text x="35" y="269.3">1</text>
<text x="85" y="269.3">2</text>
<text x="135" y="269.3">3</text>
<text x="185" y="269.3">4</text>
<text x="235" y="269.3">5</text>
<text x="285" y="269.3">6</text>
<text x="335" y="269.3">7</text>
<text x="385" y="269.3">8</text>
</g>
<g font-size="1.8" fill="#006464">
<text x="383.5" y="21.2">H1</text>
<text x="383.5" y="23.7">MountingHole_Pad</text>
<text x="136.5" y="26.3">VCC</text>
<text x="147.9" y="26.3">VCC</text>
<text x="157.1" y="26.3">+3.3V</text>
<text x="167.2" y="26.3">+3.3V</text>
<text x="174.9" y="26.3">+3.3V</text>
<text x="186.3" y="26.3">+3.3V</text>
<text x="22.2" y="31.3">VCC</text>
<text x="40.4" y="33.9">AP2112K-3.3</text>
<text x="45.6" y="31.3">U1</text>
<text x="73.3" y="31.3">+3.3V</text>
<text x="96.1" y="31.3">+3.3V</text>
<text x="235" y="35.2">J1</text>
<text x="245.7" y="32.6">VCC</text>
<text x="270.6" y="35.2">J2</text>
<text x="383.5" y="33.9">H2</text>
<text x="39.9" y="39">VIN</text>
<text x="39.9" y="41.5">EN</text>
<text x="49.2" y="39">VOUT</text>
<text x="101.6" y="40.2">R1</text>
<text x="141" y="37.7">R2</text>
<text x="141" y="40.2">10K</text>
<text x="152.4" y="37.7">R3</text>
<text x="152.4" y="40.2">10K</text>
<text x="180.3" y="37.7">R4</text>
<text x="180.3" y="40.2">10K</text>
<text x="191.8" y="37.7">R5</text>
<text x="191.8" y="40.2">10K</text>
<text x="232.2" y="37.7">JST_SH4</text>
<text x="267.7" y="37.7">JST_SH4</text>
<text x="296.4" y="41.5">GND</text>
<text x="334.6" y="37.7">VCC</text>
<text x="383.5" y="36.4">MountingHole_Pad</text>
<text x="27.9" y="44">C1</text>
<text x="27.9" y="46.6">10uF</text>
<text x="39.9" y="44">GND</text>
<text x="51.3" y="44">NC</text>
<text x="67.3" y="44">C2</text>
<text x="67.3" y="46.6">10uF</text>
<text x="80" y="44">C3</text>
<text x="80" y="46.6">0.1uF</text>
<text x="101.6" y="42.8">10K</text>
<text x="231.6" y="47.9">MP</text>
<text x="236.7" y="42.8">GND</text>
<text x="237" y="45.3">VCC</text>
<text x="237" y="47.9">SDA</text>
<text x="267.2" y="42.8">GND</text>
<text x="267.2" y="45.3">VCC</text>
<text x="267.2" y="47.9">SDA</text>
<text x="273.4" y="47.9">MP</text>
<text x="383.5" y="46.6">H3</text>
<text x="102.9" y="52">D1</text>
<text x="167.2" y="51.7" transform="rotate(-90 167.2 51.7)">Q1B</text>
<text x="231.6" y="50.4">MP</text>
<text x="237.1" y="50.4">SCL</text>
<text x="267.2" y="50.4">SCL</text>
<text x="273.4" y="50.4">MP</text>
<text x="383.5" y="49.1">MountingHole_Pad</text>
<text x="102.9" y="54.5">GREEN</text>
<text x="169.1" y="54.7" transform="rotate(-90 169.1 54.7)">BSS138</text>
<text x="383.5" y="59.3">H4</text>
<text x="22.1" y="60.6">GND</text>
<text x="74.2" y="60.6">GND</text>
<text x="97" y="61.8">GND</text>
<text x="157" y="61.7" transform="rotate(-90 157 61.7)">Q1A</text>
<text x="158.9" y="64.9" transform="rotate(-90 158.9 64.9)">BSS138</text>
<text x="221.5" y="60.6">GND</text>
<text x="258.3" y="60.6">GND</text>
<text x="282.4" y="60.6">GND</text>
<text x="383.5" y="61.8">MountingHole_Pad</text>
<text x="360.3" y="101.2">+3.3V</text>
<text x="94.8" y="103.7">+3.3V</text>
<text x="101.6" y="113.9">C4</text>
<text x="321" y="112.6">SGP40-D-R4</text>
<text x="326.3" y="110.1">U5</text>
<text x="365.8" y="111.4">R7</text>
<text x="365.8" y="113.9">4.7</text>
<text x="76.7" y="117.7">SCL</text>
<text x="84.7" y="118.6" transform="rotate(-90 84.7 118.6)">VDD</text>
<text x="87.6" y="119">U2</text>
<text x="101.6" y="116.4">0.1uF</text>
<text x="162.2" y="115.2">+3.3V</text>
<text x="251.1" y="115.2">+3.3V</text>
<text x="76.7" y="122.8">SDA</text>
<text x="84.7" y="124" transform="rotate(-90 84.7 124)">VSS</text>
<text x="87.6" y="121.5">SHT4x</text>
<text x="95.8" y="125.3">GND</text>
<text x="168.9" y="125.3">C5</text>
<text x="203.5" y="120.2">NC</text>
<text x="203.5" y="122.8">NC</text>
<text x="203.5" y="125.3">NC</text>
<text x="223.2" y="125.3">VDDH</text>
<text x="223.4" y="120.2">EPAD</text>
<text x="224.3" y="122.8">GND</text>
<text x="367" y="121.5">C9</text>
<text x="367" y="124.1">1uF</text>
<text x="168.9" y="127.9">10uF</text>
<text x="203.5" y="127.9">NC</text>
<text x="203.5" y="130.4">NC</text>
<text x="225.5" y="127.9">NC</text>
<text x="225.5" y="130.4">NC</text>
<text x="257.8" y="130.4">C6</text>
<text x="353.1" y="127.9">C8</text>
<text x="353.1" y="130.4">1uF</text>
<text x="81.8" y="136.8">GND</text>
<text x="163.1" y="136.8">GND</text>
<text x="203.5" y="132.9">GND</text>
<text x="203.5" y="135.5">VDD</text>
<text x="225.5" y="132.9">NC</text>
<text x="225.5" y="135.5">NC</text>
<text x="257.8" y="132.9">0.1uF</text>
<text x="203.5" y="138">NC</text>
<text x="203.5" y="140.6">SCL</text>
<text x="203.5" y="143.1">SDA</text>
<text x="225.5" y="138">NC</text>
<text x="225.5" y="140.6">NC</text>
<text x="225.5" y="143.1">NC</text>
<text x="302.8" y="143.1">GND</text>
<text x="225.5" y="145.6">NC</text>
<text x="361.2" y="145.6">GND</text>
<text x="188.5" y="153.3">GND</text>
<text x="240.5" y="153.3">GND</text>
<text x="252" y="153.3">GND</text>
<text x="35.2" y="166">+3.3V</text>
<text x="41.9" y="178.7">C7</text>
<text x="41.9" y="181.2">0.1uF</text>
<text x="130.4" y="182.5">+3.3V</text>
<text x="36.1" y="190.1">GND</text>
<text x="135.9" y="191.4">R9</text>
<text x="76.5" y="196.4">VDDIO</text>
<text x="97.5" y="196.4">VDD</text>
<text x="135.9" y="193.9">10K</text>
<text x="76.5" y="199">SCK</text>
<text x="76.5" y="201.5">VSS</text>
<text x="97.6" y="199">VSS</text>
<text x="97.6" y="201.5">VSS</text>
<text x="151.1" y="202.8">TP2</text>
<text x="76.5" y="204.1">SDI</text>
<text x="76.5" y="206.6">SDO</text>
<text x="97.4" y="206.6">CSB</text>
<text x="98.2" y="204.1">INT</text>
<text x="151.1" y="207.9">TP1</text>
<text x="151.1" y="205.3">TestPoint_Small</text>
<text x="35.2" y="213">+3.3V</text>
<text x="151.1" y="210.4">TestPoint_Small</text>
<text x="40.6" y="221.8">R10</text>
<text x="61.5" y="216.8">GND</text>
<text x="112.3" y="216.8">GND</text>
<text x="40.6" y="224.4">10K</text>
<text x="36.1" y="244.7">GND</text>
</g>
<g font-size="1.8" fill="#0f0f0f">
<text x="297.2" y="28.9">3.3V_Feather</text>
<text x="298.4" y="51.7">SCK_Feather</text>
<text x="298.4" y="54.3">MO_Feather</text>
<text x="298.4" y="56.8">MI_Feather</text>
<text x="336.5" y="64.4">SDA_3V</text>
<text x="336.5" y="61.9">SCL_3V</text>
</g>
<g font-size="1.8" fill="#aaa">
<text x="312.3" y="26.4">1</text>
<text x="312.3" y="29">2</text>
<text x="312.3" y="31.5">3</text>
<text x="312.3" y="34">4</text>
<text x="312.3" y="36.6">5</text>
<text x="312.3" y="39.1">6</text>
<text x="312.3" y="41.7">7</text>
<text x="350.4" y="36.6">1</text>
<text x="350.4" y="39.1">2</text>
<text x="350.4" y="41.7">3</text>
<text x="312.3" y="44.2">8</text>
<text x="312.3" y="46.7">9</text>
<text x="350.4" y="44.2">4</text>
<text x="350.4" y="46.7">5</text>
<text x="311.7" y="49.3">10</text>
<text x="311.7" y="51.8">11</text>
<text x="350.4" y="49.3">6</text>
<text x="350.4" y="51.8">7</text>
<text x="311.7" y="54.4">12</text>
<text x="311.7" y="56.9">13</text>
<text x="311.7" y="59.4">14</text>
<text x="349.8" y="59.4">10</text>
<text x="350.4" y="54.4">8</text>
<text x="350.4" y="56.9">9</text>
<text x="311.7" y="62">15</text>
<text x="311.7" y="64.5">16</text>
<text x="349.8" y="62">11</text>
<text x="349.8" y="64.5">12</text>
</g>
<g font-size="1.8" fill="#a90000">
<text x="37.4" y="37.8">1</text>
<text x="37.4" y="40.4">3</text>
<text x="55.2" y="37.8">5</text>
<text x="241.9" y="41.7">1</text>
<text x="264.7" y="41.7">1</text>
<text x="37.4" y="42.9">2</text>
<text x="55.2" y="42.9">4</text>
<text x="163.1" y="45.5">3</text>
<text x="169.9" y="42.6" transform="rotate(-90 169.9 42.6)">5</text>
<text x="170.7" y="45.5">4</text>
<text x="226.5" y="46.7">MP1</text>
<text x="241.9" y="44.2">2</text>
<text x="241.9" y="46.7">3</text>
<text x="264.7" y="44.2">2</text>
<text x="264.7" y="46.7">3</text>
<text x="277.3" y="46.7">MP1</text>
<text x="159.8" y="52.8" transform="rotate(-90 159.8 52.8)">2</text>
<text x="226.5" y="49.3">MP2</text>
<text x="241.9" y="49.3">4</text>
<text x="264.7" y="49.3">4</text>
<text x="277.3" y="49.3">MP2</text>
<text x="153" y="55.6">6</text>
<text x="160.6" y="55.6">1</text>
<text x="83.6" y="113.7" transform="rotate(-90 83.6 113.7)">3</text>
<text x="74.2" y="116.6">2</text>
<text x="198.7" y="119.1">1</text>
<text x="231.1" y="119.1">21</text>
<text x="74.2" y="121.7">1</text>
<text x="198.7" y="121.7">2</text>
<text x="198.7" y="124.2">3</text>
<text x="231.1" y="121.7">20</text>
<text x="231.1" y="124.2">19</text>
<text x="83.6" y="126.4" transform="rotate(-90 83.6 126.4)">4</text>
<text x="198.7" y="126.7">4</text>
<text x="198.7" y="129.3">5</text>
<text x="198.7" y="131.8">6</text>
<text x="231.1" y="126.7">18</text>
<text x="231.1" y="129.3">17</text>
<text x="231.1" y="131.8">16</text>
<text x="198.7" y="134.4">7</text>
<text x="198.7" y="136.9">8</text>
<text x="231.1" y="134.4">15</text>
<text x="231.1" y="136.9">14</text>
<text x="198.1" y="142">10</text>
<text x="198.7" y="139.4">9</text>
<text x="231.1" y="139.4">13</text>
<text x="231.1" y="142">12</text>
<text x="231.1" y="144.5">11</text>
<text x="71.7" y="195.3">1</text>
<text x="71.7" y="197.9">2</text>
<text x="104.1" y="195.3">10</text>
<text x="104.7" y="197.9">9</text>
<text x="71.7" y="200.4">3</text>
<text x="71.7" y="202.9">4</text>
<text x="104.7" y="200.4">8</text>
<text x="104.7" y="202.9">7</text>
<text x="71.7" y="205.5">5</text>
<text x="104.7" y="205.5">6</text>
</g>
<g font-size="1.8" fill="#989898">
<text x="318.8" y="45.3">J3</text>
<text x="318.8" y="47.9">Conn_01x16</text>
<text x="356.9" y="50.4">J4</text>
<text x="356.9" y="52.9">Conn_01x12</text>
<text x="40.6" y="232">R8</text>
<text x="40.6" y="234.5">10K</text>
</g>
<g font-size="1.8" fill="#0000c2">
<text x="38.1" y="57.6">VIN:</text>
<text x="38.1" y="59.7">VOUT: 3.3V</text>
<text x="42.9" y="57.6">6.0V</text>
<text x="48.2" y="57.6">Max</text>
<text x="38.1" y="61.7">IOUT:</text>
<text x="44.1" y="61.7">600</text>
<text x="48.9" y="61.7">mA</text>
<text x="52.9" y="61.7">Max</text>
<text x="60.3" y="63.7">-</text>
<text x="76.7" y="144.7">RH/T</text>
<text x="76.7" y="146.8">VDD: 1.1-3.6V</text>
<text x="76.7" y="148.8">IDD,</text>
<text x="81.6" y="148.8">HEATER OFF:</text>
<text x="82.8" y="144.7">Sensor</text>
<text x="95" y="148.8">500</text>
<text x="317.8" y="146.3">Indoor</text>
<text x="317.8" y="148.3">VDD: 1.7V</text>
<text x="324.9" y="146.3">Air</text>
<text x="328.4" y="148.3">-</text>
<text x="328.6" y="146.3">Quality</text>
<text x="331.2" y="148.3">3.6V</text>
<text x="336.3" y="146.3">Sensor</text>
<text x="76.7" y="150.9">IDD,</text>
<text x="76.7" y="155">I2C</text>
<text x="81" y="155">ADDRESS: 0x44</text>
<text x="81.6" y="150.9">HEATER ON:</text>
<text x="94.2" y="150.9">100</text>
<text x="98.9" y="152.9">-</text>
<text x="99" y="150.9">mA</text>
<text x="317.8" y="150.3">IDD:</text>
<text x="317.8" y="154.4">I2C</text>
<text x="322" y="154.4">ADDRESS: 0x59</text>
<text x="322.7" y="150.3">3.0</text>
<text x="326.9" y="150.3">mA</text>
<text x="330.8" y="150.3">Max.</text>
<text x="336.2" y="150.3">Average</text>
<text x="340" y="152.4">-</text>
<text x="203.7" y="157.9">CO2</text>
<text x="203.7" y="160">VDD: 2.4V</text>
<text x="208.7" y="157.9">+</text>
<text x="211.4" y="157.9">RH/T</text>
<text x="214.4" y="160">-</text>
<text x="217.1" y="160">5.5V</text>
<text x="217.5" y="157.9">Sensor</text>
<text x="203.7" y="162">IDD:</text>
<text x="203.7" y="164.1">Ipeak:</text>
<text x="208.6" y="162">18</text>
<text x="210.5" y="164.1">205</text>
<text x="212.2" y="162">mA</text>
<text x="215.3" y="164.1">mA</text>
<text x="216.2" y="162">Max</text>
<text x="219.3" y="164.1">Max</text>
<text x="221" y="162">Typical</text>
<text x="225.9" y="166.1">-</text>
<text x="203.7" y="168.2">I2C</text>
<text x="208" y="168.2">ADDRESS: 0x62</text>
<text x="76.2" y="222.5">For</text>
<text x="76.2" y="224.5">SDO=MISO,</text>
<text x="80.4" y="222.5">SPI</text>
<text x="84.6" y="222.5">set</text>
<text x="88" y="224.5">SDI=MOSI,</text>
<text x="88.7" y="222.5">CSB</text>
<text x="93.6" y="222.5">low</text>
<text x="97.9" y="222.5">at</text>
<text x="99" y="224.5">SCK=SCK,</text>
<text x="100.9" y="222.5">startup</text>
<text x="109.8" y="224.5">CSB=CS/SSEL</text>
<text x="76.2" y="228.8">For</text>
<text x="76.2" y="230.9">SDI=SDA,</text>
<text x="80.4" y="228.8">I2C</text>
<text x="84.6" y="228.8">leave</text>
<text x="86.2" y="230.9">SCK=SCL</text>
<text x="90.8" y="228.8">CSB</text>
<text x="95.7" y="228.8">pulled</text>
<text x="102.7" y="228.8">high</text>
<text x="108" y="228.8">(default</text>
<text x="116.6" y="228.8">value)</text>
<text x="76.2" y="235.2">VDD: 1.65V</text>
<text x="76.2" y="237.2">Ipeak:</text>
<text x="83" y="237.2">730</text>
<text x="88.1" y="235.2">-</text>
<text x="90.8" y="235.2">3.6V</text>
<text x="98.4" y="239.2">-</text>
<text x="76.2" y="241.3">I2C</text>
<text x="76.2" y="245.4">BMP581</text>
<text x="80.5" y="241.3">ADDRESS: 0x77</text>
<text x="85" y="245.4">I2C</text>
<text x="89.2" y="245.4">Address:</text>
<text x="98.3" y="245.4">0x47</text>
</g>
<g font-size="1.7" fill="#0f0f0f">
<text x="251.5" y="41.6">GND</text>
<text x="127" y="45.4">SDA</text>
<text x="200.7" y="45.4">SDA_3V</text>
<text x="251.5" y="44.1">VCC</text>
<text x="251.5" y="46.6">SDA</text>
<text x="251.5" y="49.2">SCL</text>
<text x="127" y="55.5">SCL</text>
<text x="200.7" y="55.5">SCL_3V</text>
<text x="58.4" y="116.5">SCL_3V</text>
<text x="58.4" y="121.6">SDA_3V</text>
<text x="301" y="121.6">SCL_3V</text>
<text x="301" y="124.1">SDA_3V</text>
<text x="177.8" y="139.4">SCL_3V</text>
<text x="177.8" y="141.9">SDA_3V</text>
<text x="31.7" y="197.8">SCL_3V</text>
<text x="31.7" y="202.9">SDA_3V</text>
<text x="139.7" y="202.9">INT</text>
<text x="48.3" y="205.4">SDO/ADR</text>
<text x="139.7" y="207.9">CS_3V</text>
</g>
<g font-size="1.4" fill="#006464">
<text x="333.6" y="117.6">VDD</text>
<text x="318.5" y="122.7">SCL</text>
<text x="318.5" y="125.2">SDA</text>
<text x="332.6" y="120.1">VDDH</text>
<text x="318.5" y="130.3">N/A</text>
<text x="333.6" y="135.4">EXP</text>
<text x="333.7" y="137.9">VSS</text>
</g>
<g font-size="1.4" fill="#a90000">
<text x="339.7" y="116.6">1</text>
<text x="339.7" y="119.1">5</text>
<text x="314.3" y="121.7">6</text>
<text x="314.3" y="124.2">3</text>
<text x="314.3" y="129.3">4</text>
<text x="339.7" y="134.4">7</text>
<text x="339.7" y="136.9">2</text>
</g>
<g font-size="1.1" fill="#840000">
<text x="164.7" y="47.3" transform="rotate(-90 164.7 47.3)">D</text>
<text x="171.6" y="47.2" transform="rotate(-90 171.6 47.2)">S</text>
<text x="161.5" y="57.4" transform="rotate(-90 161.5 57.4)">S</text>
</g>
<g font-size="1.1" fill="#a90000">
<text x="169.7" y="42.8" transform="rotate(-90 169.7 42.8)">G</text>
<text x="159.6" y="53" transform="rotate(-90 159.6 53)">G</text>
</g>
<text font-size="1.1" fill="#0000c2" x="154.5" y="57.4" transform="rotate(-90 154.5 57.4)">D</text>
</svg>
